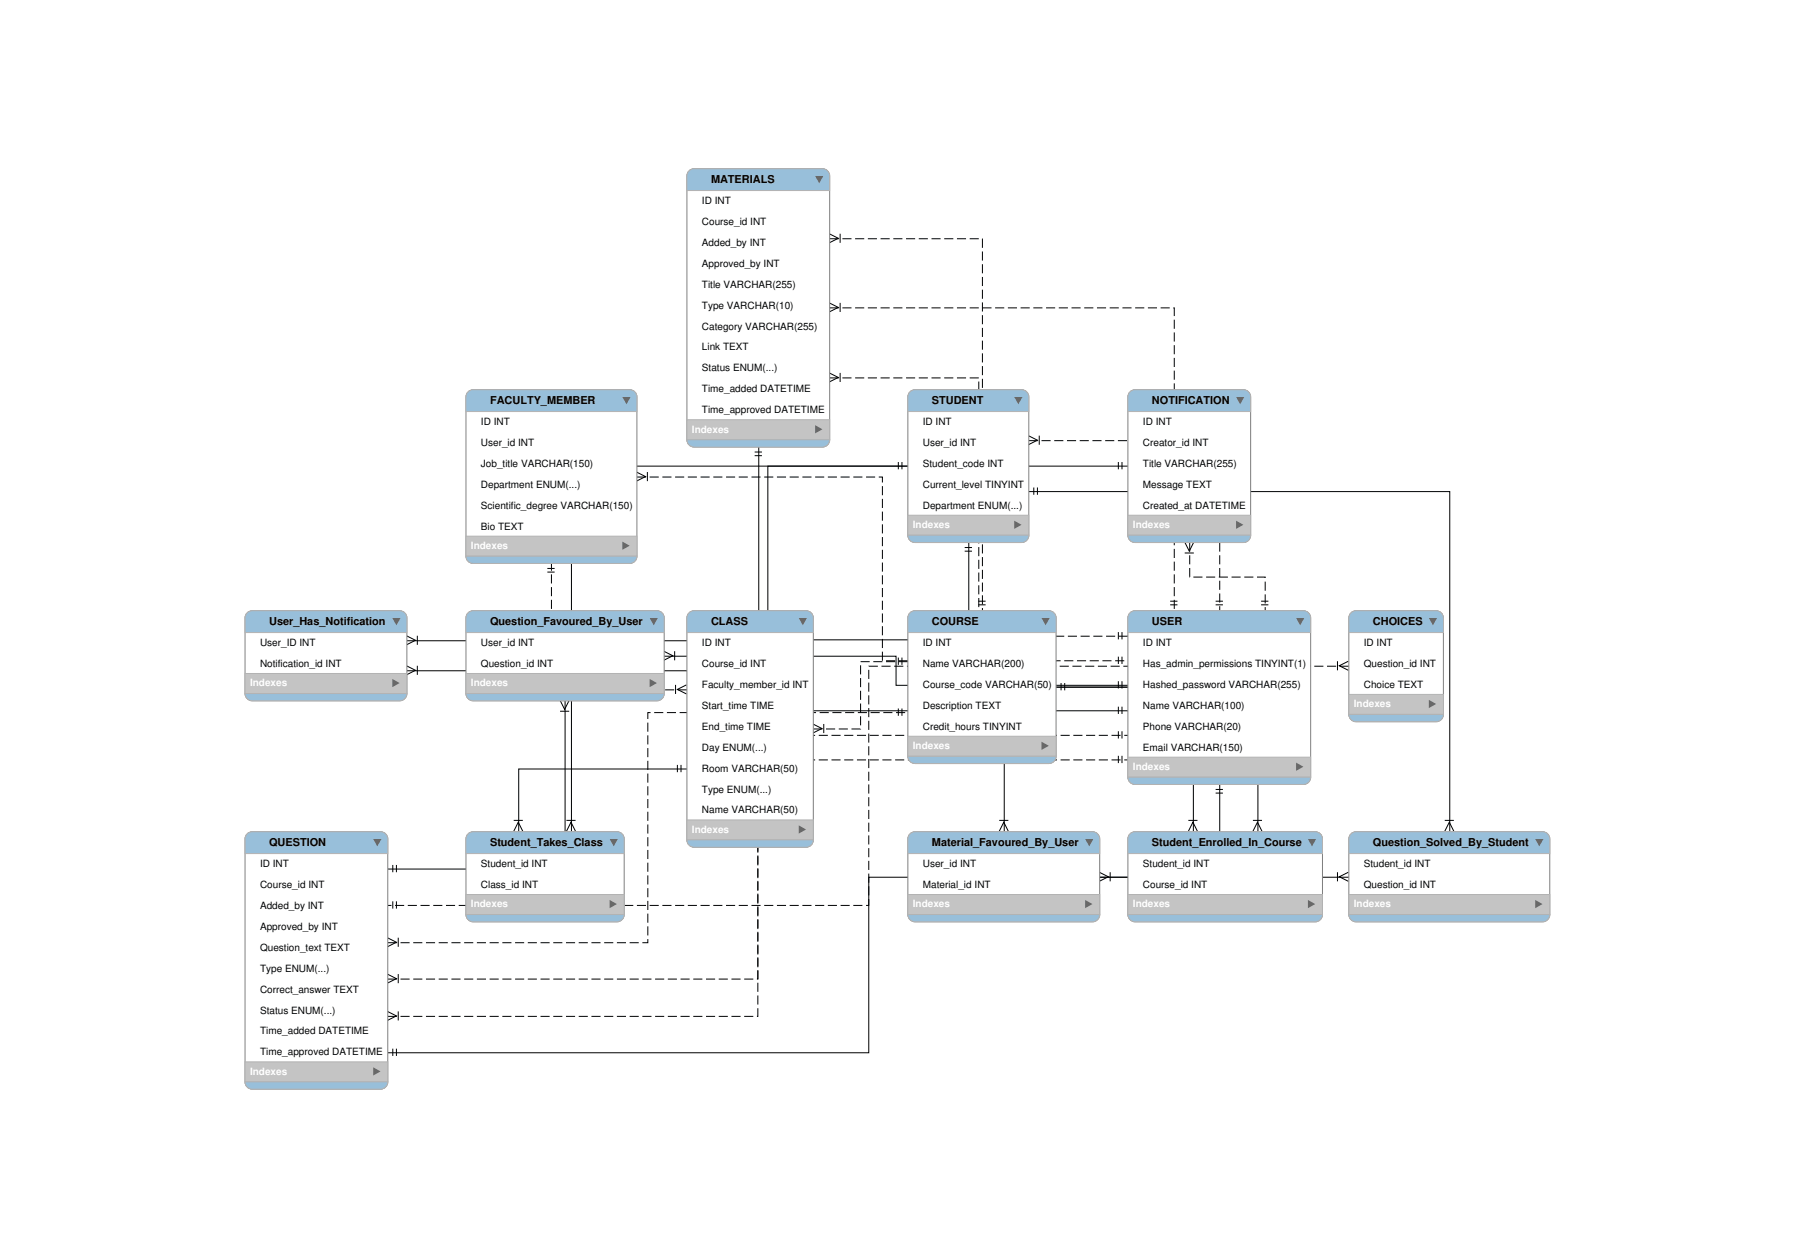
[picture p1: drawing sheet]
<svg xmlns="http://www.w3.org/2000/svg" width="394mm" height="276mm" viewBox="0 0 394 276" stroke-linecap="round" stroke-linejoin="round" font-family="sans-serif">
<path d="M182.5 52.5h33.6v81.8M182.5 67.7h75.7v66.6M182.5 83.1h32.8v56.8h32.7M226.2 96.9h42v37.4M140.1 104.9h54v40.4h53.9M261.6 119.3v7.6h16.6v7.4M151.1 151.7h-29.8v-27.8M296.6 146.5h-105.5v52.6h-105.8M178.9 160.3h10.4v-14.8h10.4M85.3 207.3h57.2v-50.6h57.2M85.3 215.3h81.4v-53.6h81.3M85.3 223.4h81.4v-56.3h81.3" fill="none" stroke="#000" stroke-width=".22" stroke-dasharray="2 .8" stroke-linecap="butt"/>
<g fill="none" stroke="#000" stroke-width=".22">
<path d="M182.4 51.4l2 1-2 1M184.8 51.4v2M182.4 66.6l2 1-2 1M184.8 66.6v2M166 99.4h1.6M166.9 98.3v42.4h53.9v42.2M182.4 82l2 1-2 1M184.8 82v2M226.1 95.8l2 1-2 1M228.5 95.8v2M140 103.8l2 1-2 1M142.4 103.8v2"/>
<path d="M166 100.2h1.6M197.6 101.6v1.6M198.4 101.6v1.6M199.7 102.5h-74v80.4M213.1 119.3v31.8h49.3v31.8M226.2 108.1h92.6v74.8M227.3 107.2v1.6M228.1 107.2v1.6M245.9 101.6v1.6M246.7 101.6v1.6M248 102.5h-79.1v38.4h-79.4M260.5 119.2l1 2 1-2"/>
<path d="M89.4 139.8l2 1-2 1M91.8 139.8v2M120.4 125h1.6M120.4 125.8h1.6M212.2 120.4h1.6M212.2 121.2h1.6M215.2 133h1.6M215.2 132.2h1.6M245.9 139v1.6M246.7 139v1.6M257.3 133h1.6M257.3 132.2h1.6"/>
<path d="M260.5 121.6h2M267.3 133h1.6M267.3 132.2h1.6M277.3 133h1.6M277.3 132.2h1.6M89.4 146.4l2 1-2 1M89.5 147.5h79.4v8.8h79.1M91.8 146.4v2M123.2 154l1 2 1-2M123.2 156.4h2M124.3 154.1v37h-39M146 143.2l2 1-2 1"/>
<path d="M146.1 144.3h51v6.4h50.9M148.4 143.2v2M148.6 150.6v2M151 150.6l-2 1 2 1M178.8 159.2l2 1-2 1M181.2 159.2v2M197.6 144.6v1.6M197.6 155.8v1.6M198.4 144.6v1.6M198.4 155.8v1.6M232.2 151.1h44.4v31.8M233.3 150.2v1.6"/>
<path d="M234.1 150.2v1.6M245.9 144.4v1.6M245.9 149.8v1.6M245.9 155.4v1.6M246.7 144.4v1.6M246.7 149.8v1.6M246.7 155.4v1.6M294.1 145.4v2M296.5 145.4l-2 1 2 1M149 168.2v1.6M149.8 168.2v1.6M151.1 169.1h-37v13.8"/>
<path d="M245.9 160.8v1.6M245.9 166.2v1.6M246.7 160.8v1.6M246.7 166.2v1.6M267.3 173.6h1.6M267.3 174.4h1.6M268.2 172.5v20.4h-26.4M86.4 190.2v1.6M86.4 198.2v1.6M87.2 190.2v1.6M87.2 198.2v1.6M113 182.8l1-2 1 2"/>
<path d="M113 180.4h2M124.6 182.8l1-2 1 2M124.6 180.4h2M219.8 182.8l.9-2 1 2M219.8 180.4h1.9M241.7 191.8l2 1-2 1M244.1 191.8v2M261.3 182.8l1-2 1 2M261.3 180.4h2M275.5 182.8l1-2 1 2M275.5 180.4h2M294.1 191.8v2"/>
<path d="M296.5 191.8l-2 1 2 1M296.6 192.9h-105.5v38.5h-105.8M317.7 182.8l1-2 1 2M317.7 180.4h2M85.2 206.2l2 1-2 1M85.2 214.2l2 1-2 1M87.6 206.2v2M87.6 214.2v2M85.2 222.3l2 1-2 1M86.4 230.5v1.6M87.2 230.5v1.6M87.6 222.3v2"/>
</g>
<path d="M297.1 134.7l.7-.4h.4h17.6a1.6 1.6 0 0 1 1.6 1.6v21.2a1.6 1.6 0 0 1-1.6 1.6h-17.6a1.6 1.6 0 0 1-1.6-1.6v-21.2z" fill="#fff" stroke="#808080" stroke-width=".22"/>
<path d="M297.1 134.7l.7-.4h.4h17.6a1.6 1.6 0 0 1 1.6 1.6v3.2h-20.8v-3.2z" fill="#98bfda" stroke="#b3b3b3" stroke-width=".22"/>
<path d="M314.2 135.9h1.8l-.9 1.6z" fill="#666"/>
<path d="M296.6 152.7h20.8v4.4h-20.8z" fill="#c4c4c4" stroke="#b3b3b3" stroke-width=".22"/>
<path d="M314.2 153.9l1.6 .9-1.6 .9z" fill="#666"/>
<path d="M296.6 157.1h20.8a1.6 1.6 0 0 1-1.6 1.6h-17.6a1.6 1.6 0 0 1-1.6-1.6z" fill="#98bfda" stroke="#b3b3b3" stroke-width=".22"/>
<path d="M151.5 134.7l.7-.4h.5h24.6a1.6 1.6 0 0 1 1.6 1.6v48.8a1.6 1.6 0 0 1-1.6 1.6h-24.6a1.6 1.6 0 0 1-1.6-1.6v-48.8z" fill="#fff" stroke="#808080" stroke-width=".22"/>
<path d="M151.5 134.7l.7-.4h.5h24.6a1.6 1.6 0 0 1 1.6 1.6v3.2h-27.8v-3.2z" fill="#98bfda" stroke="#b3b3b3" stroke-width=".22"/>
<path d="M175.7 135.9h1.8l-.9 1.6z" fill="#666"/>
<path d="M151.1 180.3h27.8v4.4h-27.8z" fill="#c4c4c4" stroke="#b3b3b3" stroke-width=".22"/>
<path d="M175.7 181.5l1.6 .9-1.6 .9z" fill="#666"/>
<path d="M151.1 184.7h27.8a1.6 1.6 0 0 1-1.6 1.6h-24.6a1.6 1.6 0 0 1-1.6-1.6z" fill="#98bfda" stroke="#b3b3b3" stroke-width=".22"/>
<path d="M200.1 134.7l.7-.4h.5h29.3a1.6 1.6 0 0 1 1.6 1.6v30.4a1.6 1.6 0 0 1-1.6 1.6h-29.3a1.6 1.6 0 0 1-1.6-1.6v-30.4z" fill="#fff" stroke="#808080" stroke-width=".22"/>
<path d="M200.1 134.7l.7-.4h.5h29.3a1.6 1.6 0 0 1 1.6 1.6v3.2h-32.5v-3.2z" fill="#98bfda" stroke="#b3b3b3" stroke-width=".22"/>
<path d="M229 135.9h1.8l-.9 1.6z" fill="#666"/>
<path d="M199.7 161.9h32.5v4.4h-32.5z" fill="#c4c4c4" stroke="#b3b3b3" stroke-width=".22"/>
<path d="M229 163.1l1.6 .9-1.6 .9z" fill="#666"/>
<path d="M199.7 166.3h32.5a1.6 1.6 0 0 1-1.6 1.6h-29.3a1.6 1.6 0 0 1-1.6-1.6z" fill="#98bfda" stroke="#b3b3b3" stroke-width=".22"/>
<path d="M102.9 86.1l1.2-.4h34.4a1.6 1.6 0 0 1 1.6 1.6v35a1.6 1.6 0 0 1-1.6 1.6h-34.4a1.6 1.6 0 0 1-1.6-1.6v-35v-.4z" fill="#fff" stroke="#808080" stroke-width=".22"/>
<path d="M102.9 86.1l1.2-.4h34.4a1.6 1.6 0 0 1 1.6 1.6v3.2h-37.6v-3.2v-.4z" fill="#98bfda" stroke="#b3b3b3" stroke-width=".22"/>
<path d="M136.9 87.3h1.8l-.9 1.6z" fill="#666"/>
<path d="M102.5 117.9h37.6v4.4h-37.6z" fill="#c4c4c4" stroke="#b3b3b3" stroke-width=".22"/>
<path d="M136.9 119.1l1.6 .9-1.6 .9z" fill="#666"/>
<path d="M102.5 122.3h37.6a1.6 1.6 0 0 1-1.6 1.6h-34.4a1.6 1.6 0 0 1-1.6-1.6z" fill="#98bfda" stroke="#b3b3b3" stroke-width=".22"/>
<path d="M151.5 37.6l.7-.5h.5h28.2a1.6 1.6 0 0 1 1.6 1.6v58a1.6 1.6 0 0 1-1.6 1.6h-28.2a1.6 1.6 0 0 1-1.6-1.6v-58z" fill="#fff" stroke="#808080" stroke-width=".22"/>
<path d="M151.5 37.6l.7-.5h.5h28.2a1.6 1.6 0 0 1 1.6 1.6v3.2h-31.4v-3.2z" fill="#98bfda" stroke="#b3b3b3" stroke-width=".22"/>
<path d="M179.3 38.7h1.8l-.9 1.6z" fill="#666"/>
<path d="M151.1 92.3h31.4v4.4h-31.4z" fill="#c4c4c4" stroke="#b3b3b3" stroke-width=".22"/>
<path d="M179.3 93.5l1.6 .9-1.6 .9z" fill="#666"/>
<path d="M151.1 96.7h31.4a1.6 1.6 0 0 1-1.6 1.6h-28.2a1.6 1.6 0 0 1-1.6-1.6z" fill="#98bfda" stroke="#b3b3b3" stroke-width=".22"/>
<path d="M200.1 183.3l1.2-.4h38.9a1.6 1.6 0 0 1 1.6 1.6v16.6a1.6 1.6 0 0 1-1.6 1.6h-38.9a1.6 1.6 0 0 1-1.6-1.6v-16.6v-.5z" fill="#fff" stroke="#808080" stroke-width=".22"/>
<path d="M200.1 183.3l1.2-.4h38.9a1.6 1.6 0 0 1 1.6 1.6v3.2h-42.1v-3.2v-.5z" fill="#98bfda" stroke="#b3b3b3" stroke-width=".22"/>
<path d="M238.6 184.5h1.8l-.9 1.6z" fill="#666"/>
<path d="M199.7 196.7h42.1v4.4h-42.1z" fill="#c4c4c4" stroke="#b3b3b3" stroke-width=".22"/>
<path d="M238.6 197.9l1.6 .9-1.6 .9z" fill="#666"/>
<path d="M199.7 201.1h42.1a1.6 1.6 0 0 1-1.6 1.6h-38.9a1.6 1.6 0 0 1-1.6-1.6z" fill="#98bfda" stroke="#b3b3b3" stroke-width=".22"/>
<path d="M248.5 86.1l1.1-.4h23.8a1.6 1.6 0 0 1 1.6 1.6v30.4a1.6 1.6 0 0 1-1.6 1.6h-23.8a1.6 1.6 0 0 1-1.6-1.6v-30.4z" fill="#fff" stroke="#808080" stroke-width=".22"/>
<path d="M248.5 86.1l1.1-.4h23.8a1.6 1.6 0 0 1 1.6 1.6v3.2h-27v-3.2z" fill="#98bfda" stroke="#b3b3b3" stroke-width=".22"/>
<path d="M271.8 87.3h1.8l-.9 1.6z" fill="#666"/>
<path d="M248 113.3h27v4.4h-27z" fill="#c4c4c4" stroke="#b3b3b3" stroke-width=".22"/>
<path d="M271.8 114.5l1.6 .9-1.6 .9z" fill="#666"/>
<path d="M248 117.7h27a1.6 1.6 0 0 1-1.6 1.6h-23.8a1.6 1.6 0 0 1-1.6-1.6z" fill="#98bfda" stroke="#b3b3b3" stroke-width=".22"/>
<path d="M54.4 183.3l1.1-.4h28.2a1.6 1.6 0 0 1 1.6 1.6v53.3a1.6 1.6 0 0 1-1.6 1.6h-28.2a1.6 1.6 0 0 1-1.6-1.6v-53.3z" fill="#fff" stroke="#808080" stroke-width=".22"/>
<path d="M54.4 183.3l1.1-.4h28.2a1.6 1.6 0 0 1 1.6 1.6v3.2h-31.4v-3.2z" fill="#98bfda" stroke="#b3b3b3" stroke-width=".22"/>
<path d="M82.1 184.5h1.8l-.9 1.6z" fill="#666"/>
<path d="M53.9 233.4h31.4v4.4h-31.4z" fill="#c4c4c4" stroke="#b3b3b3" stroke-width=".22"/>
<path d="M82.1 234.6l1.6 .9-1.6 .9z" fill="#666"/>
<path d="M53.9 237.8h31.4a1.6 1.6 0 0 1-1.6 1.6h-28.2a1.6 1.6 0 0 1-1.6-1.6z" fill="#98bfda" stroke="#b3b3b3" stroke-width=".22"/>
<path d="M102.9 134.7l.8-.4h.4h40.4a1.6 1.6 0 0 1 1.6 1.6v16.6a1.6 1.6 0 0 1-1.6 1.6h-40.4a1.6 1.6 0 0 1-1.6-1.6v-16.6v-.5z" fill="#fff" stroke="#808080" stroke-width=".22"/>
<path d="M102.9 134.7l.8-.4h.4h40.4a1.6 1.6 0 0 1 1.6 1.6v3.2h-43.6v-3.2v-.5z" fill="#98bfda" stroke="#b3b3b3" stroke-width=".22"/>
<path d="M142.9 135.9h1.8l-.9 1.6z" fill="#666"/>
<path d="M102.5 148.1h43.6v4.4h-43.6z" fill="#c4c4c4" stroke="#b3b3b3" stroke-width=".22"/>
<path d="M142.9 149.3l1.6 .9-1.6 .9z" fill="#666"/>
<path d="M102.5 152.5h43.6a1.6 1.6 0 0 1-1.6 1.6h-40.4a1.6 1.6 0 0 1-1.6-1.6z" fill="#98bfda" stroke="#b3b3b3" stroke-width=".22"/>
<path d="M297.1 183.3l1.1-.4h41a1.6 1.6 0 0 1 1.6 1.6v16.6a1.6 1.6 0 0 1-1.6 1.6h-41a1.6 1.6 0 0 1-1.6-1.6v-16.6l.1-.5z" fill="#fff" stroke="#808080" stroke-width=".22"/>
<path d="M297.1 183.3l1.1-.4h41a1.6 1.6 0 0 1 1.6 1.6v3.2h-44.2v-3.2l.1-.5z" fill="#98bfda" stroke="#b3b3b3" stroke-width=".22"/>
<path d="M337.6 184.5h1.8l-.9 1.6z" fill="#666"/>
<path d="M296.6 196.7h44.2v4.4h-44.2z" fill="#c4c4c4" stroke="#b3b3b3" stroke-width=".22"/>
<path d="M337.6 197.9l1.6 .9-1.6 .9z" fill="#666"/>
<path d="M296.6 201.1h44.2a1.6 1.6 0 0 1-1.6 1.6h-41a1.6 1.6 0 0 1-1.6-1.6z" fill="#98bfda" stroke="#b3b3b3" stroke-width=".22"/>
<path d="M200.1 86.1l1.2-.4h23.3a1.6 1.6 0 0 1 1.6 1.6v30.4a1.6 1.6 0 0 1-1.6 1.6h-23.3a1.6 1.6 0 0 1-1.6-1.6v-30.4v-.4z" fill="#fff" stroke="#808080" stroke-width=".22"/>
<path d="M200.1 86.1l1.2-.4h23.3a1.6 1.6 0 0 1 1.6 1.6v3.2h-26.5v-3.2v-.4z" fill="#98bfda" stroke="#b3b3b3" stroke-width=".22"/>
<path d="M223 87.3h1.8l-.9 1.6z" fill="#666"/>
<path d="M199.7 113.3h26.5v4.4h-26.5z" fill="#c4c4c4" stroke="#b3b3b3" stroke-width=".22"/>
<path d="M223 114.5l1.6 .9-1.6 .9z" fill="#666"/>
<path d="M199.7 117.7h26.5a1.6 1.6 0 0 1-1.6 1.6h-23.3a1.6 1.6 0 0 1-1.6-1.6z" fill="#98bfda" stroke="#b3b3b3" stroke-width=".22"/>
<path d="M248.5 183.3l1.1-.4h39.6a1.6 1.6 0 0 1 1.6 1.6v16.6a1.6 1.6 0 0 1-1.6 1.6h-39.6a1.6 1.6 0 0 1-1.6-1.6v-16.6z" fill="#fff" stroke="#808080" stroke-width=".22"/>
<path d="M248.5 183.3l1.1-.4h39.6a1.6 1.6 0 0 1 1.6 1.6v3.2h-42.8v-3.2z" fill="#98bfda" stroke="#b3b3b3" stroke-width=".22"/>
<path d="M287.6 184.5h1.8l-.9 1.6z" fill="#666"/>
<path d="M248 196.7h42.8v4.4h-42.8z" fill="#c4c4c4" stroke="#b3b3b3" stroke-width=".22"/>
<path d="M287.6 197.9l1.6 .9-1.6 .9z" fill="#666"/>
<path d="M248 201.1h42.8a1.6 1.6 0 0 1-1.6 1.6h-39.6a1.6 1.6 0 0 1-1.6-1.6z" fill="#98bfda" stroke="#b3b3b3" stroke-width=".22"/>
<path d="M102.9 183.3l1.2-.4h31.6a1.6 1.6 0 0 1 1.6 1.6v16.6a1.6 1.6 0 0 1-1.6 1.6h-31.6a1.6 1.6 0 0 1-1.6-1.6v-16.6v-.5z" fill="#fff" stroke="#808080" stroke-width=".22"/>
<path d="M102.9 183.3l1.2-.4h31.6a1.6 1.6 0 0 1 1.6 1.6v3.2h-34.8v-3.2v-.5z" fill="#98bfda" stroke="#b3b3b3" stroke-width=".22"/>
<path d="M134.1 184.5h1.8l-.9 1.6z" fill="#666"/>
<path d="M102.5 196.7h34.8v4.4h-34.8z" fill="#c4c4c4" stroke="#b3b3b3" stroke-width=".22"/>
<path d="M134.1 197.9l1.6 .9-1.6 .9z" fill="#666"/>
<path d="M102.5 201.1h34.8a1.6 1.6 0 0 1-1.6 1.6h-31.6a1.6 1.6 0 0 1-1.6-1.6z" fill="#98bfda" stroke="#b3b3b3" stroke-width=".22"/>
<path d="M248.5 134.7l.7-.4h.4h37a1.6 1.6 0 0 1 1.6 1.6v35a1.6 1.6 0 0 1-1.6 1.6h-37a1.6 1.6 0 0 1-1.6-1.6v-35z" fill="#fff" stroke="#808080" stroke-width=".22"/>
<path d="M248.5 134.7l.7-.4h.4h37a1.6 1.6 0 0 1 1.6 1.6v3.2h-40.2v-3.2z" fill="#98bfda" stroke="#b3b3b3" stroke-width=".22"/>
<path d="M285 135.9h1.8l-.9 1.6z" fill="#666"/>
<path d="M248 166.5h40.2v4.4h-40.2z" fill="#c4c4c4" stroke="#b3b3b3" stroke-width=".22"/>
<path d="M285 167.7l1.6 .9-1.6 .9z" fill="#666"/>
<path d="M248 170.9h40.2a1.6 1.6 0 0 1-1.6 1.6h-37a1.6 1.6 0 0 1-1.6-1.6z" fill="#98bfda" stroke="#b3b3b3" stroke-width=".22"/>
<path d="M54.4 134.7l.7-.4h.4h32.4a1.6 1.6 0 0 1 1.6 1.6v16.6a1.6 1.6 0 0 1-1.6 1.6h-32.4a1.6 1.6 0 0 1-1.6-1.6v-16.6z" fill="#fff" stroke="#808080" stroke-width=".22"/>
<path d="M54.4 134.7l.7-.4h.4h32.4a1.6 1.6 0 0 1 1.6 1.6v3.2h-35.6v-3.2z" fill="#98bfda" stroke="#b3b3b3" stroke-width=".22"/>
<path d="M86.3 135.9h1.8l-.9 1.6z" fill="#666"/>
<path d="M53.9 148.1h35.6v4.4h-35.6z" fill="#c4c4c4" stroke="#b3b3b3" stroke-width=".22"/>
<path d="M86.3 149.3l1.6 .9-1.6 .9z" fill="#666"/>
<path d="M53.9 152.5h35.6a1.6 1.6 0 0 1-1.6 1.6h-32.4a1.6 1.6 0 0 1-1.6-1.6z" fill="#98bfda" stroke="#b3b3b3" stroke-width=".22"/>
<g font-size="2.4">
<text x="156.4" y="40.2">MATERIALS</text>
<text x="107.8" y="88.8">FACULTY_MEMBER</text>
<text x="205" y="88.8">STUDENT</text>
<text x="253.3" y="88.8">NOTIFICATION</text>
<text x="59.2" y="137.4">User_Has_Notification</text>
<text x="107.8" y="137.4">Question_Favoured_By_User</text>
<text x="156.4" y="137.4">CLASS</text>
<text x="205" y="137.4">COURSE</text>
<text x="253.3" y="137.4">USER</text>
<text x="301.9" y="137.4">CHOICES</text>
<text x="59.2" y="185.9">QUESTION</text>
<text x="107.8" y="185.9">Student_Takes_Class</text>
<text x="205" y="185.9">Material_Favoured_By_User</text>
<text x="253.3" y="185.9">Student_Enrolled_In_Course</text>
<text x="301.9" y="185.9">Question_Solved_By_Student</text>
</g>
<g font-size="2.2">
<text x="154.4" y="44.9">ID INT</text>
<text x="154.4" y="49.5">Course_id INT</text>
<text x="154.4" y="54.1">Added_by INT</text>
<text x="154.4" y="58.7">Approved_by INT</text>
<text x="154.4" y="63.3">Title VARCHAR(255)</text>
<text x="154.4" y="67.9">Type VARCHAR(10)</text>
<text x="154.4" y="72.5">Category VARCHAR(255)</text>
<text x="154.4" y="77.1">Link TEXT</text>
<text x="154.4" y="81.7">Status ENUM(...)</text>
<text x="154.4" y="86.3">Time_added DATETIME</text>
<text x="105.8" y="93.5">ID INT</text>
<text x="154.4" y="90.9">Time_approved DATETIME</text>
<text x="203" y="93.5">ID INT</text>
<text x="251.3" y="93.5">ID INT</text>
<text x="105.8" y="98.1">User_id INT</text>
<text x="203" y="98.1">User_id INT</text>
<text x="251.3" y="98.1">Creator_id INT</text>
<text x="105.8" y="102.7">Job_title VARCHAR(150)</text>
<text x="105.8" y="107.2">Department ENUM(...)</text>
<text x="203" y="102.7">Student_code INT</text>
<text x="203" y="107.2">Current_level TINYINT</text>
<text x="251.3" y="102.7">Title VARCHAR(255)</text>
<text x="251.3" y="107.2">Message TEXT</text>
<text x="105.8" y="111.8">Scientific_degree VARCHAR(150)</text>
<text x="203" y="111.8">Department ENUM(...)</text>
<text x="251.3" y="111.8">Created_at DATETIME</text>
<text x="105.8" y="116.4">Bio TEXT</text>
<text x="57.2" y="142">User_ID INT</text>
<text x="105.8" y="142">User_id INT</text>
<text x="154.4" y="142">ID INT</text>
<text x="203" y="142">ID INT</text>
<text x="251.3" y="142">ID INT</text>
<text x="299.9" y="142">ID INT</text>
<text x="57.2" y="146.6">Notification_id INT</text>
<text x="105.8" y="146.6">Question_id INT</text>
<text x="154.4" y="146.6">Course_id INT</text>
<text x="203" y="146.6">Name VARCHAR(200)</text>
<text x="251.3" y="146.6">Has_admin_permissions TINYINT(1)</text>
<text x="299.9" y="146.6">Question_id INT</text>
<text x="154.4" y="151.2">Faculty_member_id INT</text>
<text x="154.4" y="155.8">Start_time TIME</text>
<text x="203" y="151.2">Course_code VARCHAR(50)</text>
<text x="203" y="155.8">Description TEXT</text>
<text x="251.3" y="151.2">Hashed_password VARCHAR(255)</text>
<text x="251.3" y="155.8">Name VARCHAR(100)</text>
<text x="299.9" y="151.2">Choice TEXT</text>
<text x="154.4" y="160.4">End_time TIME</text>
<text x="203" y="160.4">Credit_hours TINYINT</text>
<text x="251.3" y="160.4">Phone VARCHAR(20)</text>
<text x="154.4" y="165">Day ENUM(...)</text>
<text x="251.3" y="165">Email VARCHAR(150)</text>
<text x="154.4" y="169.6">Room VARCHAR(50)</text>
<text x="154.4" y="174.2">Type ENUM(...)</text>
<text x="154.4" y="178.8">Name VARCHAR(50)</text>
<text x="57.2" y="190.6">ID INT</text>
<text x="105.8" y="190.6">Student_id INT</text>
<text x="203" y="190.6">User_id INT</text>
<text x="251.3" y="190.6">Student_id INT</text>
<text x="299.9" y="190.6">Student_id INT</text>
<text x="57.2" y="195.2">Course_id INT</text>
<text x="105.8" y="195.2">Class_id INT</text>
<text x="203" y="195.2">Material_id INT</text>
<text x="251.3" y="195.2">Course_id INT</text>
<text x="299.9" y="195.2">Question_id INT</text>
<text x="57.2" y="199.8">Added_by INT</text>
<text x="57.2" y="204.4">Approved_by INT</text>
<text x="57.2" y="209">Question_text TEXT</text>
<text x="57.2" y="213.6">Type ENUM(...)</text>
<text x="57.2" y="218.2">Correct_answer TEXT</text>
<text x="57.2" y="222.8">Status ENUM(...)</text>
<text x="57.2" y="227.4">Time_added DATETIME</text>
<text x="57.2" y="232">Time_approved DATETIME</text>
</g>
<g font-size="2.2" fill="#fff">
<text x="152.2" y="95.1">Indexes</text>
<text x="200.8" y="116.1">Indexes</text>
<text x="249.1" y="116.1">Indexes</text>
<text x="103.6" y="120.7">Indexes</text>
<text x="55" y="150.9">Indexes</text>
<text x="103.6" y="150.9">Indexes</text>
<text x="297.7" y="155.5">Indexes</text>
<text x="200.8" y="164.7">Indexes</text>
<text x="249.1" y="169.3">Indexes</text>
<text x="152.2" y="183.1">Indexes</text>
<text x="103.6" y="199.5">Indexes</text>
<text x="200.8" y="199.5">Indexes</text>
<text x="249.1" y="199.5">Indexes</text>
<text x="297.7" y="199.5">Indexes</text>
<text x="55" y="236.3">Indexes</text>
</g>
</svg>
